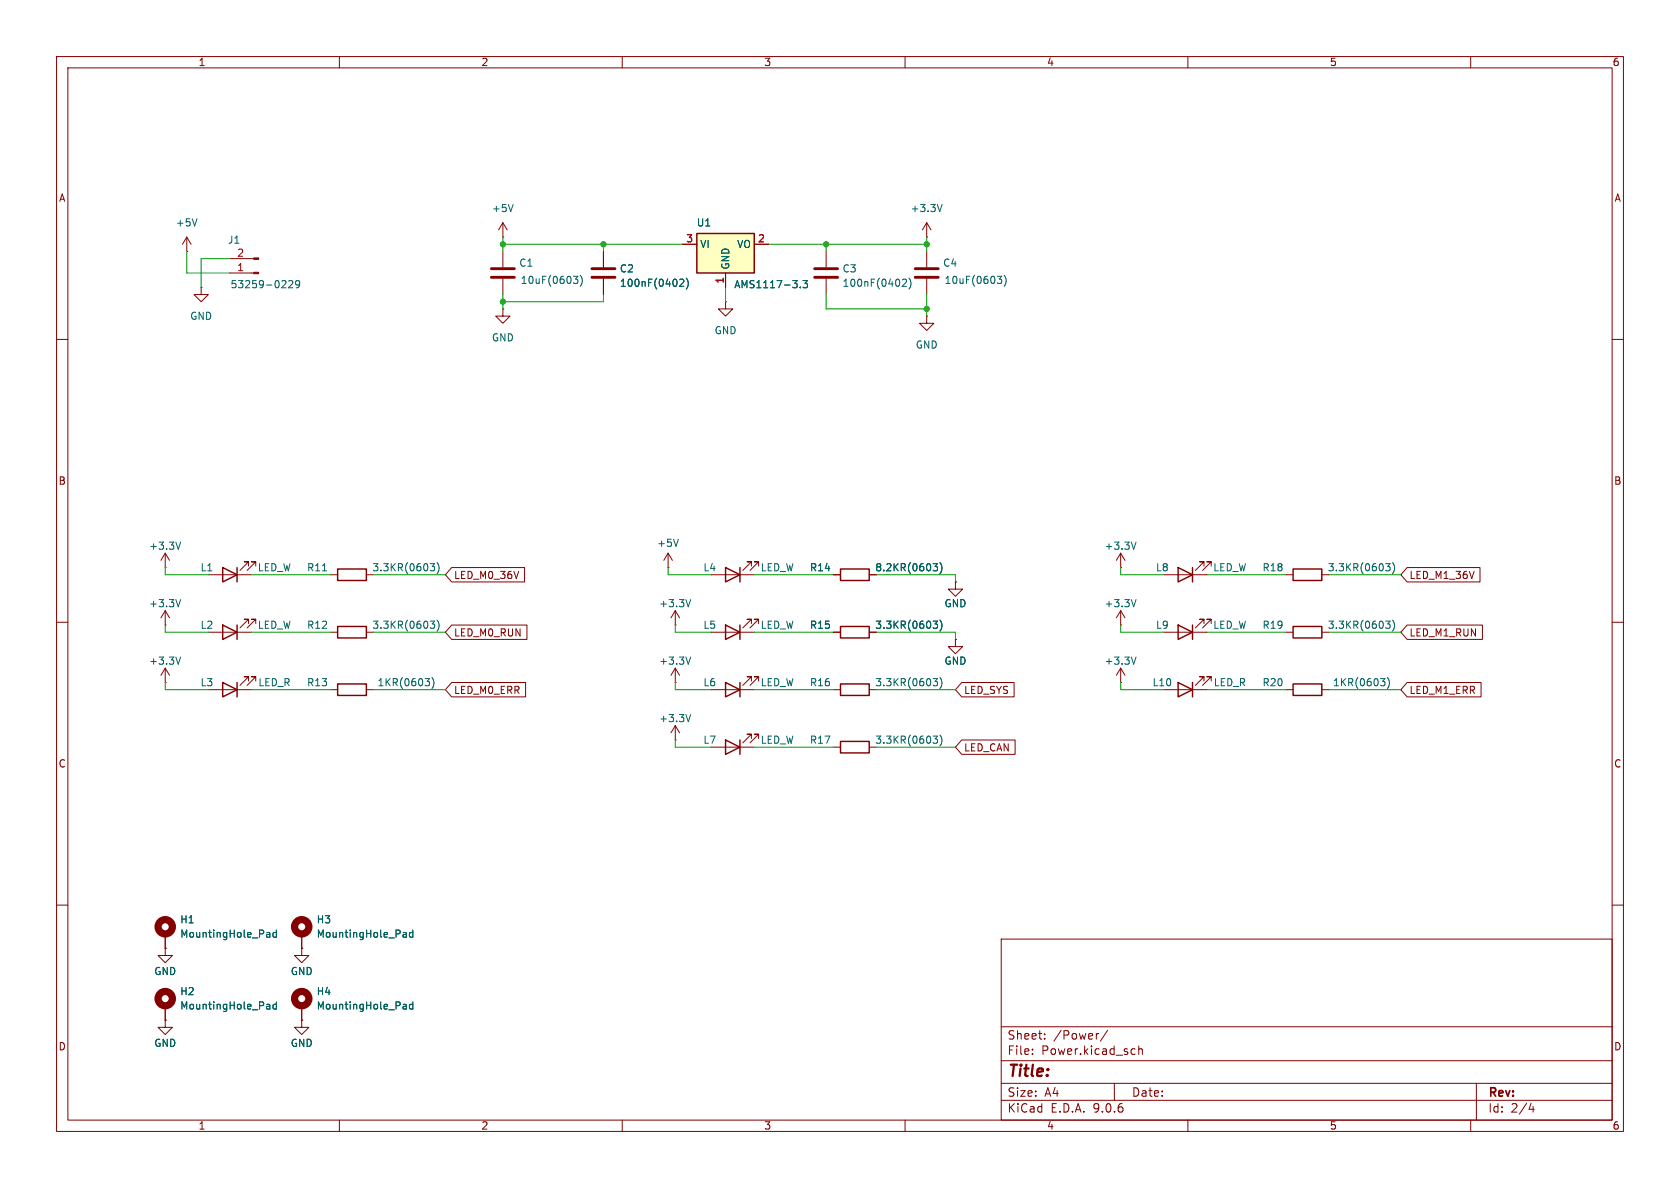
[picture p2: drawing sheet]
<svg xmlns="http://www.w3.org/2000/svg" width="297mm" height="210mm" viewBox="0 0 297 210" stroke-linecap="round" stroke-linejoin="round" font-family="sans-serif">
<g fill="none" stroke="#840000" stroke-width=".18">
<path d="M10 10h277v190h-277zM12 12h273v186h-273zM60 10v2M110 10v2M160 10v2M210 10v2M260 10v2M88.9 39.4l-.8 1.2M88.9 39.4l.8 1.2M88.9 39.4v2.5M163.8 39.4l-.7 1.2M163.8 39.4l.8 1.2"/>
<path d="M163.8 39.4v2.5M35.6 50.8v1.3h1.2l-1.2 1.2-1.3-1.2h1.3M35.6 50.8h.1M88.9 41.9h.1M88.9 54.6v1.3h1.3l-1.3 1.3-1.3-1.3h1.3M88.9 54.6h.1M88.9 44.5v2.7M88.9 49.3v2.8M106.7 44.5v2.7M106.7 49.3v2.8M163.8 41.9h.1M10 60h2"/>
<path d="M285 60h2M29.2 97.8v2.5M29.2 97.8l-.8 1.3M29.2 97.8l.8 1.3M118.1 97.8l-.8 1.3M118.1 97.8l.8 1.3M118.1 97.8v2.5M198.1 97.8v2.5M198.1 97.8l-.7 1.3M198.1 97.8l.8 1.3M10 110h2M29.2 110.5h.1"/>
<path d="M29.2 100.3h.1M29.2 118.1l-.8 1.3M29.2 118.1l.8 1.3M29.2 108v2.5M29.2 118.1v2.6M29.2 108l-.8 1.2M29.2 108l.8 1.2M36.8 111.8h7.6M36.8 101.6h7.6M43.9 100.1v-.8h-.7h.7l-1.5 1.5M43.9 110.2v-.7h-.7h.7l-1.5 1.5M45.2 100.1v-.8h-.8h.8l-1.5 1.5"/>
<path d="M45.2 110.2v-.7h-.8h.8l-1.5 1.5M58.4 111.8h1.3M58.4 101.6h1.3M64.8 111.8h1.2M64.8 101.6h1.2M118.1 100.3h.1M119.4 110.5h.1M119.4 108v2.5M119.4 118.1v2.6M119.4 108l-.8 1.2M119.4 108l.7 1.2M119.4 118.1l-.8 1.3"/>
<path d="M119.4 118.1l.7 1.3M125.7 111.8h7.6M125.7 101.6h7.6M132.8 110.2v-.7h-.7h.7l-1.5 1.5M132.8 100.1v-.8h-.7h.7l-1.5 1.5M134.1 110.2v-.7h-.8h.8l-1.5 1.5M134.1 100.1v-.8h-.8h.8l-1.5 1.5M168.9 113v1.3h1.3l-1.3 1.3-1.3-1.3h1.3M168.9 113h.1M198.1 110.5h.1M198.1 100.3h.1M198.1 108l-.7 1.2"/>
<path d="M198.1 108l.8 1.2M198.1 108v2.5M198.1 118.1v2.6M198.1 118.1l-.7 1.3M198.1 118.1l.8 1.3M205.7 111.8h7.7M205.7 101.6h7.7M212.9 110.2v-.7h-.8h.8l-1.6 1.5M212.9 100.1v-.8h-.8h.8l-1.6 1.5M214.1 110.2v-.7h-.7h.7l-1.5 1.5M214.1 100.1v-.8h-.7h.7l-1.5 1.5M227.3 111.8h1.3"/>
<path d="M227.3 101.6h1.3M233.7 111.8h1.2M233.7 101.6h1.2M285 110h2M29.2 120.7h.1M36.8 121.9h7.6M43.9 120.4v-.8h-.7h.7l-1.5 1.6M45.2 120.4v-.8h-.8h.8l-1.5 1.6M58.4 121.9h1.3M64.8 121.9h1.2M119.4 130.8h.1M119.4 120.7h.1"/>
<path d="M119.4 128.3l-.8 1.2M119.4 128.3l.7 1.2M119.4 128.3v2.5M125.7 132.1h7.6M125.7 121.9h7.6M132.8 130.6v-.8h-.7h.7l-1.5 1.5M132.8 120.4v-.8h-.7h.7l-1.5 1.6M134.1 130.6v-.8h-.8h.8l-1.5 1.5M134.1 120.4v-.8h-.8h.8l-1.5 1.6M198.1 120.7h.1M205.7 121.9h7.7M212.9 120.4v-.8h-.8h.8l-1.6 1.6"/>
<path d="M214.1 120.4v-.8h-.7h.7l-1.5 1.6M227.3 121.9h1.3M233.7 121.9h1.2M10 160h2M29.2 167.6v1.3h1.3l-1.3 1.3-1.3-1.3h1.3M29.2 167.6h.1M29.2 165.1v2.5M29.2 177.8v2.5M53.3 167.6v1.3h1.3l-1.3 1.3-1.2-1.3h1.2M53.3 167.6h.1M53.3 165.1v2.5M53.3 177.8v2.5"/>
<path d="M177 166h108v32h-108zM285 160h2M29.2 180.3v1.3h1.3l-1.3 1.3-1.3-1.3h1.3M29.2 180.3h.1M53.3 180.3v1.3h1.3l-1.3 1.3-1.2-1.3h1.2M53.3 180.3h.1M60 198v2M110 198v2M160 198v2M177 194.5h108M177 191.5h108M177 187.5h108"/>
<path d="M177 181.5h108M182.5 186.3v.1M182.5 185.5v.1M184.7 183.6v.1M184.7 182.8v.1M194.2 182.7l-.2 .1M195.8 182.1l-1.3 2M197 191.5v3M200.2 185.4l.5 .1M200.7 186.3l-.5 .1M201.3 185.5l.2-.1 .4 .1 .1 .9M201.3 184.9v1.5"/>
<path d="M210 198v2M260 198v2M261 191.5v6.5M270.7 195l-.4 1.1h.9M271 195.6v1"/>
</g>
<g fill="none" stroke="#006464" stroke-width=".18">
<path d="M90.7 36.1l-.4 1.3M166.6 36.1l-.5 1.3M101.4 48.8h.8l-.5 .5 .4 .1 .1 .5-.3 .2h-.3M102.6 48.7a1.46 1.46 0 0 1 0 1.9M120.2 49.5l.5-.2 .2 .4-.8 .9h.8M121.3 49.2a1.46 1.46 0 0 1 0 1.9M31.9 95.8l-.4 1.3M76.1 99.6h.7l-.4 .5 .4 .1v.5l-.2 .2h-.4M77.3 99.5a1.46 1.46 0 0 1 0 1.9M119.9 95.3l-.4 1.3M200.8 95.8l-.4 1.3M245 99.6h.8l-.5 .5 .4 .1 .1 .5-.3 .2h-.4"/>
<path d="M246.2 99.5a1.46 1.46 0 0 1 0 1.9M31.9 116.1l-.4 1.3M31.9 106l-.4 1.3M57 100.9h.7M75.1 120h.8l-.4 .4 .4 .2v.4l-.2 .2h-.4M76.1 109.8h.7l-.4 .5 .4 .1v.4l-.2 .3h-.4M76.4 119.8a1.46 1.46 0 0 1 0 1.9M77.3 109.6a1.46 1.46 0 0 1 0 2M122.1 106l-.4 1.3M122.1 116.1l-.4 1.3M200.8 106l-.4 1.3M200.8 116.1l-.4 1.3"/>
<path d="M244.1 120h.7l-.4 .4 .4 .2v.4l-.2 .2h-.4M245 109.8h.8l-.5 .5 .4 .1 .1 .4-.3 .3h-.4M245.3 119.8a1.46 1.46 0 0 1 0 1.9M246.2 109.6a1.46 1.46 0 0 1 0 2M122.1 126.3l-.4 1.3M47.3 164.8l.3 .1 .1 .8M47.3 177.5l.3 .1 .1 .8M47.7 165.6l-.4 .1M47.7 165.1l-.4 .1M47.7 178.3l-.4 .1M47.7 177.8l-.4 .1M48.9 164.9l-.4-.1-.3 .3 .2 .5h.5"/>
<path d="M48.9 177.6l-.4-.1-.3 .3 .2 .5h.5M48.9 164.4v1.3M48.9 177.1v1.3M71.4 164.8l.4 .1v.8M71.4 177.5l.4 .1v.8M71.8 165.6l-.4 .1M71.8 165.1l-.4 .1M71.8 178.3l-.4 .1M71.8 177.8l-.4 .1M73 164.9l-.4-.1-.2 .3 .1 .5h.5M73 164.4v1.3M73 177.1v1.3"/>
<path d="M73 177.6l-.4-.1-.2 .3 .1 .5h.5"/>
</g>
<path d="M86.9 47.5h4M86.9 49h4M104.6 47.5h4.1M104.6 49h4.1" fill="none" stroke="#840000" stroke-width=".51"/>
<g fill="none" stroke="#840000" stroke-width=".25">
<path d="M39.4 100.3l2.5 1.3-2.5 1.3zM39.4 110.5l2.5 1.3-2.5 1.2zM41.9 100.3v2.6M41.9 110.5v2.5M59.7 110.7h5.1v2.1h-5.1zM59.7 100.6h5.1v2h-5.1zM128.3 110.5l2.5 1.3-2.5 1.2zM128.3 100.3l2.5 1.3-2.5 1.3zM130.8 100.3v2.6M130.8 110.5v2.5M208.3 110.5l2.5 1.3-2.5 1.2zM208.3 100.3l2.5 1.3-2.5 1.3z"/>
<path d="M210.8 100.3v2.6M210.8 110.5v2.5M228.6 100.6h5.1v2h-5.1zM228.6 110.7h5.1v2.1h-5.1zM39.4 120.7l2.5 1.2-2.5 1.3zM41.9 120.7v2.5M59.7 120.9h5.1v2h-5.1zM128.3 130.8l2.5 1.3-2.5 1.3zM128.3 120.7l2.5 1.2-2.5 1.3zM130.8 120.7v2.5M130.8 130.8v2.6M208.3 120.7l2.5 1.2-2.5 1.3z"/>
<path d="M210.8 120.7v2.5M228.6 120.9h5.1v2h-5.1z"/>
</g>
<g fill="none" stroke="#840000" stroke-width="1.3">
<circle cx="29.2" cy="176.5" r="1.27"/>
<circle cx="29.2" cy="163.8" r="1.27"/>
<circle cx="53.3" cy="163.8" r="1.27"/>
<circle cx="53.3" cy="176.5" r="1.27"/>
</g>
<path d="M123.2 41.3h10.1v7h-10.1z" fill="#ffffc2"/>
<path d="M123.2 41.3h10.1v7h-10.1zM148.6 100.6h5.1v2h-5.1zM148.6 110.7h5.1v2.1h-5.1zM148.6 131.1h5.1v2h-5.1zM148.6 120.9h5.1v2h-5.1z" fill="none" stroke="#840000" stroke-width=".25"/>
<g fill="none" stroke="#840000" stroke-width=".18">
<path d="M33 44.5h.1M33 41.9l-.7 1.3M33 41.9l.8 1.3M33 41.9v2.6M40.6 48.3h4.3M40.6 45.7h4.3M106.7 44.5v2.7M106.7 49.3v2.8M120.6 43.2h2.6M128.3 53.3v1.3h1.2l-1.2 1.3-1.3-1.3h1.3M128.3 53.3h.1M128.3 48.3v2.5"/>
<path d="M133.3 43.2h2.6M146 44.5v2.7M146 49.3v2.8M163.8 55.9v1.3h1.3l-1.3 1.2-1.2-1.2h1.2M163.8 55.9h.1M163.8 44.5v2.7M163.8 49.3v2.8M79.9 110.5h13.3v2.5h-13.3l-1.2-1.2zM79.9 100.3h12.8v2.6h-12.8l-1.2-1.3zM147.3 101.6h1.3M147.3 111.8h1.3M153.7 101.6h1.2"/>
<path d="M153.7 111.8h1.2M168.9 102.9v1.2h1.3l-1.3 1.3-1.3-1.3h1.3M168.9 102.9h.1M168.9 113h.1M248.8 100.3h12.8v2.6h-12.8l-1.2-1.3zM248.8 110.5h13.3v2.5h-13.3l-1.2-1.2zM79.9 120.6h13v2.6h-13l-1.2-1.3zM147.3 132.1h1.3M147.3 121.9h1.3M153.7 132.1h1.2M153.7 121.9h1.2M170 120.6h9.3v2.6h-9.3l-1.1-1.3z"/>
<path d="M170 130.8h9.5v2.6h-9.5l-1.1-1.3zM248.8 120.6h13v2.6h-13l-1.2-1.3zM29.2 167.6h.1M29.2 165.1v2.5M29.2 177.8v2.5M53.3 167.6h.1M53.3 165.1v2.5M53.3 177.8v2.5M29.2 180.3h.1M53.3 180.3h.1"/>
</g>
<g fill="none" stroke="#006464" stroke-width=".18">
<path d="M34.8 38.7l-.4 1.2M51 49.7l.5-.1 .3 .4-.8 .9h.8M53 50.1l-.3 .3-.3-.1-.1-.2 .1-.4 .3-.1 .2 .1a.84 .84 0 0 1-.3 1.2h-.2M120.2 49.5l.5-.2 .2 .4-.8 .9h.8M121.3 49.2a1.46 1.46 0 0 1 0 1.9M141.5 50.8v.1M142 49.6h.7l-.4 .5 .4 .1v.6l-.2 .1-.5-.1M159.5 49.5l.5-.2 .3 .4-.8 .9h.8M160.7 49.2a1.46 1.46 0 0 1 0 1.9M176.3 48.8h.8l-.4 .5 .3 .1 .1 .5-.3 .2h-.3M177.5 48.7a1.46 1.46 0 0 1 0 1.9M165 99.6h.7l-.4 .5 .4 .1v.5l-.2 .2h-.4"/>
<path d="M166.2 99.5a1.46 1.46 0 0 1 0 1.9M165 109.8h.7l-.4 .5 .4 .1v.4l-.2 .3h-.4M165 120h.7l-.4 .4 .4 .2v.4l-.2 .2h-.4M166.2 109.6a1.46 1.46 0 0 1 0 2M166.2 119.8a1.46 1.46 0 0 1 0 1.9M165 130.1h.7l-.4 .5 .4 .1v.4l-.2 .3h-.4M166.2 129.9a1.46 1.46 0 0 1 0 2M47.3 177.5l.3 .1 .1 .8M47.3 164.8l.3 .1 .1 .8M47.7 178.3l-.4 .1M47.7 177.8l-.4 .1M47.7 165.6l-.4 .1"/>
<path d="M47.7 165.1l-.4 .1M48.9 177.6l-.4-.1-.3 .3 .2 .5h.5M48.9 164.9l-.4-.1-.3 .3 .2 .5h.5M48.9 164.4v1.3M48.9 177.1v1.3M71.4 164.8l.4 .1v.8M71.4 177.5l.4 .1v.8M71.8 178.3l-.4 .1M71.8 177.8l-.4 .1M71.8 165.6l-.4 .1M71.8 165.1l-.4 .1M73 177.6l-.4-.1-.2 .3 .1 .5h.5"/>
<path d="M73 164.4v1.3M73 177.1v1.3M73 164.9l-.4-.1-.2 .3 .1 .5h.5"/>
</g>
<path d="M144 47.5h4.1M144 49h4.1M161.8 47.5h4.1M161.8 49h4.1" fill="none" stroke="#840000" stroke-width=".51"/>
<g fill="#840000" stroke="#840000" stroke-width=".18">
<path d="M44.9 48.1h.8v.3h-.8z"/>
<path d="M44.9 45.6h.8v.2h-.8z"/>
</g>
<g fill="none" stroke="#009600" stroke-width=".18">
<path d="M33 44.5v3.8h7.6M40.6 45.7h-5v5.1M88.9 43.2h31.7M88.9 41.9v2.6M88.9 52.1v2.5M106.7 52.1v1.2h-17.8M106.7 43.2v1.3M128.3 50.8v2.5M135.9 43.2h27.9M146 52.1v2.5h17.8M146 43.2v1.3M163.8 41.9v2.6"/>
<path d="M163.8 52.1v3.8M29.2 100.3v1.3h7.6M29.2 110.5v1.3h7.6M44.4 101.6h14M44.4 111.8h14M66 101.6h12.7M66 111.8h12.7M118.1 100.3v1.3h7.6M119.4 110.5v1.3h6.3M133.3 101.6h14M133.3 111.8h14M154.9 101.6h14v1.3"/>
<path d="M154.9 111.8h14v1.2M198.1 100.3v1.3h7.6M198.1 110.5v1.3h7.6M213.4 101.6h13.9M213.4 111.8h13.9M234.9 101.6h12.7M234.9 111.8h12.7M29.2 120.7v1.2h7.6M44.4 121.9h14M66 121.9h12.7M119.4 120.7v1.2h6.3M119.4 130.8v1.3h6.3"/>
<path d="M133.3 121.9h14M133.3 132.1h14M154.9 121.9h14M154.9 132.1h14M198.1 120.7v1.2h7.6M213.4 121.9h13.9M234.9 121.9h12.7"/>
</g>
<g fill="#009600" stroke="#009600" stroke-width=".18">
<circle cx="163.8" cy="43.2" r=".46"/>
<circle cx="163.8" cy="54.6" r=".46"/>
<circle cx="146" cy="43.2" r=".46"/>
<circle cx="88.9" cy="53.3" r=".46"/>
<circle cx="88.9" cy="43.2" r=".46"/>
<circle cx="106.7" cy="43.2" r=".46"/>
</g>
<text font-size="2.8" fill="#840000" x="178" y="190.9">Title:</text>
<g font-size="2.1" fill="#840000">
<text x="178" y="184">Sheet:</text>
<text x="186.2" y="184">/Power/</text>
<text x="178" y="186.7">File:</text>
<text x="184.1" y="186.7">Power.kicad_sch</text>
<text x="178" y="196.9">KiCad</text>
<text x="178" y="194.1">Size:</text>
<text x="184.7" y="194.1">A4</text>
<text x="185.7" y="196.9">E.D.A.</text>
<text x="193.3" y="196.9">9.0.6</text>
<text x="200" y="194.1">Date:</text>
<text x="263" y="194.3">Rev:</text>
<text x="263" y="196.9">Id:</text>
<text x="267.1" y="196.9">2/4</text>
</g>
<g font-size="1.8" fill="#840000">
<text x="35" y="11.9">1</text>
<text x="85" y="11.9">2</text>
<text x="135" y="11.9">3</text>
<text x="185" y="11.9">4</text>
<text x="235" y="11.9">5</text>
<text x="285" y="11.9">6</text>
<text x="10.3" y="35.9">A</text>
<text x="285.3" y="35.9">A</text>
<text x="10.3" y="85.9">B</text>
<text x="285.3" y="85.9">B</text>
<text x="80.2" y="102.6">LED_M0_36V</text>
<text x="249.1" y="102.6">LED_M1_36V</text>
<text x="80.2" y="112.7">LED_M0_RUN</text>
<text x="249.1" y="112.7">LED_M1_RUN</text>
<text x="80.2" y="122.9">LED_M0_ERR</text>
<text x="170.3" y="122.9">LED_SYS</text>
<text x="249.1" y="122.9">LED_M1_ERR</text>
<text x="10.3" y="135.9">C</text>
<text x="170.3" y="133">LED_CAN</text>
<text x="285.3" y="135.9">C</text>
<text x="10.3" y="185.9">D</text>
<text x="285.3" y="185.9">D</text>
<text x="35" y="199.9">1</text>
<text x="85" y="199.9">2</text>
<text x="135" y="199.9">3</text>
<text x="185" y="199.9">4</text>
<text x="235" y="199.9">5</text>
<text x="285" y="199.9">6</text>
</g>
<g font-size="1.8" fill="#006464">
<text x="31" y="40.2">+5V</text>
<text x="86.9" y="37.7">+5V</text>
<text x="123.1" y="40.2">U1</text>
<text x="160.9" y="37.7">+3.3V</text>
<text x="40.2" y="43.3">J1</text>
<text x="91.7" y="47.3">C1</text>
<text x="123.7" y="44">VI</text>
<text x="129.1" y="47.8" transform="rotate(-90 129.1 47.8)">GND</text>
<text x="130.2" y="44">VO</text>
<text x="166.6" y="47.3">C4</text>
<text x="40.7" y="51.2">53259-0229</text>
<text x="92" y="50.4">10uF(0603)</text>
<text x="109.5" y="48.4">C2</text>
<text x="109.5" y="50.9">100nF(0402)</text>
<text x="129.7" y="51.2">AMS1117-3.3</text>
<text x="148.9" y="48.4">C3</text>
<text x="148.9" y="50.9">100nF(0402)</text>
<text x="166.9" y="50.4">10uF(0603)</text>
<text x="33.5" y="56.7">GND</text>
<text x="126.2" y="59.3">GND</text>
<text x="86.9" y="60.6">GND</text>
<text x="161.8" y="61.8">GND</text>
<text x="26.3" y="97.4">+3.3V</text>
<text x="35.4" y="101.2">L1</text>
<text x="45.5" y="101.2">LED_W</text>
<text x="54.2" y="101.2">R11</text>
<text x="65.7" y="101.2">3.3KR(0603)</text>
<text x="116.1" y="96.9">+5V</text>
<text x="124.3" y="101.2">L4</text>
<text x="134.4" y="101.2">LED_W</text>
<text x="143.1" y="101.2">R14</text>
<text x="154.6" y="101.2">8.2KR(0603)</text>
<text x="195.2" y="97.4">+3.3V</text>
<text x="204.3" y="101.2">L8</text>
<text x="214.4" y="101.2">LED_W</text>
<text x="223.1" y="101.2">R18</text>
<text x="234.6" y="101.2">3.3KR(0603)</text>
<text x="26.3" y="107.5">+3.3V</text>
<text x="116.4" y="107.5">+3.3V</text>
<text x="166.9" y="107.5">GND</text>
<text x="195.2" y="107.5">+3.3V</text>
<text x="35.4" y="111.4">L2</text>
<text x="45.5" y="111.4">LED_W</text>
<text x="54.2" y="111.4">R12</text>
<text x="65.7" y="111.4">3.3KR(0603)</text>
<text x="124.3" y="111.4">L5</text>
<text x="134.4" y="111.4">LED_W</text>
<text x="143.1" y="111.4">R15</text>
<text x="154.6" y="111.4">3.3KR(0603)</text>
<text x="204.3" y="111.4">L9</text>
<text x="214.4" y="111.4">LED_W</text>
<text x="223.1" y="111.4">R19</text>
<text x="234.6" y="111.4">3.3KR(0603)</text>
<text x="26.3" y="117.7">+3.3V</text>
<text x="116.4" y="117.7">+3.3V</text>
<text x="166.9" y="117.7">GND</text>
<text x="195.2" y="117.7">+3.3V</text>
<text x="35.4" y="121.5">L3</text>
<text x="45.6" y="121.5">LED_R</text>
<text x="54.2" y="121.5">R13</text>
<text x="66.6" y="121.5">1KR(0603)</text>
<text x="124.3" y="121.5">L6</text>
<text x="134.4" y="121.5">LED_W</text>
<text x="143.1" y="121.5">R16</text>
<text x="154.6" y="121.5">3.3KR(0603)</text>
<text x="203.7" y="121.5">L10</text>
<text x="214.5" y="121.5">LED_R</text>
<text x="223.1" y="121.5">R20</text>
<text x="235.5" y="121.5">1KR(0603)</text>
<text x="116.4" y="127.9">+3.3V</text>
<text x="124.3" y="131.7">L7</text>
<text x="134.4" y="131.7">LED_W</text>
<text x="143.1" y="131.7">R17</text>
<text x="154.6" y="131.7">3.3KR(0603)</text>
<text x="31.8" y="163.4">H1</text>
<text x="31.8" y="166">MountingHole_Pad</text>
<text x="55.9" y="163.4">H3</text>
<text x="55.9" y="166">MountingHole_Pad</text>
<text x="27.2" y="172.6">GND</text>
<text x="51.3" y="172.6">GND</text>
<text x="31.8" y="176.1">H2</text>
<text x="31.8" y="178.7">MountingHole_Pad</text>
<text x="55.9" y="176.1">H4</text>
<text x="55.9" y="178.7">MountingHole_Pad</text>
<text x="27.2" y="185.3">GND</text>
<text x="51.3" y="185.3">GND</text>
</g>
<g font-size="1.8" fill="#a90000">
<text x="41.8" y="45.5">2</text>
<text x="121.2" y="42.9">3</text>
<text x="133.9" y="42.9">2</text>
<text x="41.8" y="48">1</text>
<text x="128" y="50.2" transform="rotate(-90 128 50.2)">1</text>
</g>
</svg>
